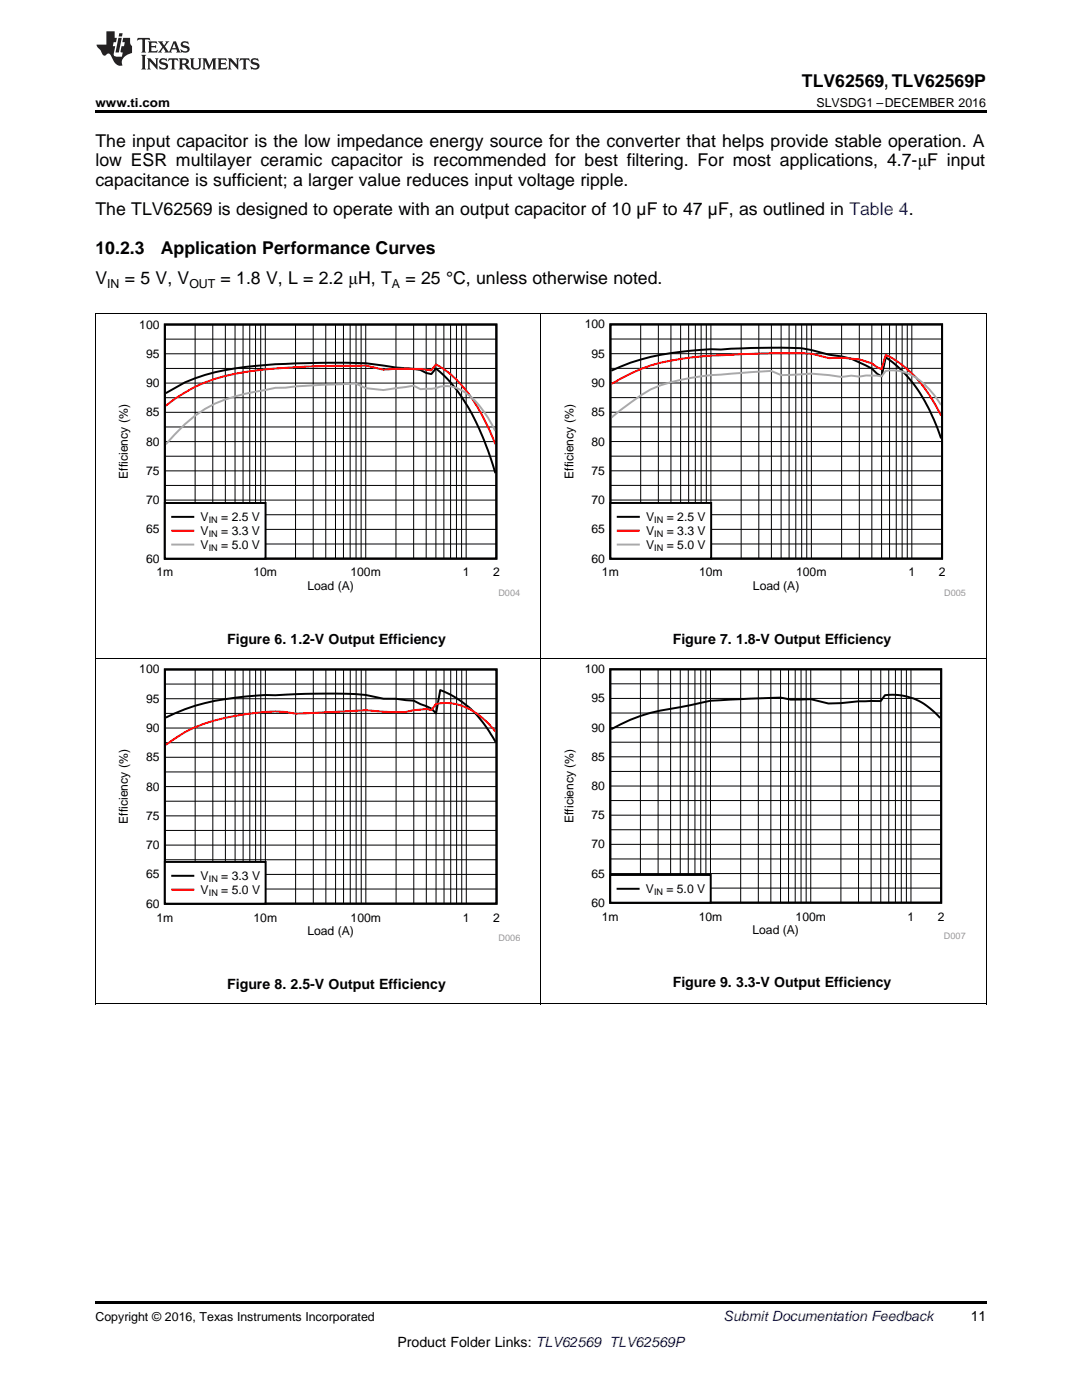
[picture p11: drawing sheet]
<svg xmlns="http://www.w3.org/2000/svg" width="216mm" height="279mm" viewBox="0 0 216 279" stroke-linecap="round" stroke-linejoin="round" font-family="sans-serif">
<path d="M19 259.7h177.8v.5h-177.8z" fill="#000"/>
<path d="M19.1 131.6v68.8M107.9 131.6v68.8M196.8 131.6v68.8M19 200.4h177.8" fill="none" stroke="#000" stroke-width=".2"/>
<path d="M23.2 132.7h80.6v55.1h-80.6z" fill-rule="evenodd" fill="#fff"/>
<path d="M32.9 133.6h66.2v46.7h-66.2zM33.1 143.2a44.4 44.4 0 0 1 17.8-4.4l4.1-.1a140.1 140.1 0 0 1 18 0l3.5 .7 2.5 .1 3.6 .3 3.5 1.6 .9 1 .8-4.7a21.2 21.2 0 0 1 11.1 10.4" fill="none" stroke="#000" stroke-width=".39"/>
<g fill="none" stroke="#000" stroke-width=".2">
<path d="M32.9 139.4h66.2M32.9 136.5h66.2M38.9 133.6v46.8M42.5 133.6v46.8M45 133.6v46.8M46.9 133.6v46.8M48.5 133.6v46.8M49.8 133.6v46.8M51 133.6v46.8M52 133.6v46.8M53 133.6v46.8M59 133.6v46.8"/>
<path d="M62.5 133.6v46.8M65 133.6v46.8M67 133.6v46.8M68.6 133.6v46.8M69.9 133.6v46.8M71.1 133.6v46.8M72.1 133.6v46.8M73 133.6v46.8M79 133.6v46.8M82.6 133.6v46.8M85.1 133.6v46.8M87 133.6v46.8"/>
<path d="M88.6 133.6v46.8M89.9 133.6v46.8M91.1 133.6v46.8M92.1 133.6v46.8M93 133.6v46.8M32.9 159.9h66.2M32.9 157h66.2M32.9 154.1h66.2M32.9 151.1h66.2M32.9 148.2h66.2M32.9 145.3h66.2M32.9 142.4h66.2"/>
<path d="M32.9 177.4h66.2M32.9 174.5h66.2M32.9 171.6h66.2M32.9 168.7h66.2M32.9 165.7h66.2M32.9 162.8h66.2"/>
</g>
<path d="M98.9 146a15.2 15.2 0 0 0-7.8-5.5l-1.8-.2-2.3 .2-.9 1.2-1-.2-2.5 .2-1.6 .4-4.5-.1-3.5-.3-14 .7a32.4 32.4 0 0 0-12.1 .5 29.6 29.6 0 0 0-13.8 5.7" fill="none" stroke="#f00" stroke-width=".39"/>
<path d="M32.9 172h20.1v8.3h-20.1z" fill-rule="evenodd" fill="#fff"/>
<path d="M32.9 172h20.1v8.3h-20.1zM34.4 174.8h4.2" fill="none" stroke="#000" stroke-width=".39"/>
<path d="M34.4 177.5h4.2" fill="none" stroke="#f00" stroke-width=".39"/>
<path d="M112.1 132.7h80.6v54.7h-80.6z" fill-rule="evenodd" fill="#fff"/>
<path d="M121.8 133.6h66v46.6h-66zM187.6 143.3a12.4 12.4 0 0 0-11-4.6l-.9 1.2-4.4 .1-3.5 .3-2.5 .1-3.5-.9-4 .1-2-.4-10 .4a25.1 25.1 0 0 0-8 1.1l-2 .4a35.5 35.5 0 0 0-13.8 4.4" fill="none" stroke="#000" stroke-width=".39"/>
<g fill="none" stroke="#000" stroke-width=".2">
<path d="M121.8 139.4h66M121.8 136.5h66M127.8 133.6v46.6M131.3 133.6v46.6M133.8 133.6v46.6M135.7 133.6v46.6M137.3 133.6v46.6M138.7 133.6v46.6M139.8 133.6v46.6M140.9 133.6v46.6M141.8 133.6v46.6M147.8 133.6v46.6"/>
<path d="M151.3 133.6v46.6M153.8 133.6v46.6M155.7 133.6v46.6M157.3 133.6v46.6M158.7 133.6v46.6M159.8 133.6v46.6M160.9 133.6v46.6M161.8 133.6v46.6M167.8 133.6v46.6M171.3 133.6v46.6M173.8 133.6v46.6M175.7 133.6v46.6"/>
<path d="M177.3 133.6v46.6M178.7 133.6v46.6M179.8 133.6v46.6M180.9 133.6v46.6M181.8 133.6v46.6M121.8 159.8h66M121.8 156.9h66M121.8 154h66M121.8 151h66M121.8 148.1h66M121.8 145.2h66M121.8 142.3h66"/>
<path d="M121.8 177.2h66M121.8 174.3h66M121.8 171.4h66M121.8 168.5h66M121.8 165.6h66M121.8 162.7h66"/>
</g>
<path d="M121.8 174.6h20v5.5h-20z" fill-rule="evenodd" fill="#fff"/>
<path d="M121.8 174.6h20v5.6h-20zM123.2 177.4h4.2" fill="none" stroke="#000" stroke-width=".39"/>
<path d="M19.1 62.7v68.9M107.9 62.7v68.9M196.8 62.7v68.9M19 131.5h177.8" fill="none" stroke="#000" stroke-width=".2"/>
<path d="M23.2 63.8h80.6v55.1h-80.6z" fill-rule="evenodd" fill="#fff"/>
<path d="M32.9 64.8h66.1v46.7h-66.1zM33.1 78.5a35.3 35.3 0 0 1 15.8-5.3 190.8 190.8 0 0 1 24.1-.7l6 .9 4.9 .4 1.1 .6 1.1 .3 .9-1.2a33.4 33.4 0 0 1 8.9 12.8l1.5 3.6 1.4 4.5" fill="none" stroke="#000" stroke-width=".39"/>
<g fill="none" stroke="#000" stroke-width=".2">
<path d="M32.9 79.4h66.2M32.9 76.5h66.2M32.9 73.5h66.2M32.9 70.6h66.2M32.9 67.7h66.2M38.9 64.8v46.7M42.5 64.8v46.7M45 64.8v46.7M46.9 64.8v46.7M48.5 64.8v46.7M49.8 64.8v46.7M51 64.8v46.7"/>
<path d="M52 64.8v46.7M52.9 64.8v46.7M59 64.8v46.7M62.5 64.8v46.7M65 64.8v46.7M66.9 64.8v46.7M68.5 64.8v46.7M69.9 64.8v46.7M71 64.8v46.7M72.1 64.8v46.7M73 64.8v46.7M79 64.8v46.7"/>
<path d="M82.5 64.8v46.7M85 64.8v46.7M87 64.8v46.7M88.6 64.8v46.7M89.9 64.8v46.7M91.1 64.8v46.7M92.1 64.8v46.7M93 64.8v46.7M32.9 99.8h66.2M32.9 96.9h66.2M32.9 94h66.2M32.9 91h66.2"/>
<path d="M32.9 88.1h66.2M32.9 85.2h66.2M32.9 82.3h66.2M32.9 108.6h66.2M32.9 105.7h66.2M32.9 102.7h66.2"/>
</g>
<path d="M33.1 81a30.9 30.9 0 0 1 15.8-6.8 171.2 171.2 0 0 1 24.1-1.2l3.5 .8a55.9 55.9 0 0 1 9.6 .1l.9-1.2a23.9 23.9 0 0 1 8.9 9.7l1.5 2.8 1.4 3.5" fill="none" stroke="#f00" stroke-width=".39"/>
<path d="M98.8 86a20.7 20.7 0 0 0-5.8-7.5 6.2 6.2 0 0 0-6-1l-3.1 .2-1.4-.7-6 .8-3.5-.3-2-1-16.1 .9-2 .4a34 34 0 0 0-12 3.8 32.9 32.9 0 0 0-7.8 7.1" fill="none" stroke="#aaa" stroke-width=".39"/>
<path d="M32.9 100.4h20.1v11.1h-20.1z" fill-rule="evenodd" fill="#fff"/>
<path d="M32.9 100.4h20.1v11.1h-20.1zM34.4 103.2h4.2" fill="none" stroke="#000" stroke-width=".39"/>
<path d="M34.4 105.9h4.2" fill="none" stroke="#f00" stroke-width=".39"/>
<path d="M34.4 108.7h4.2" fill="none" stroke="#aaa" stroke-width=".39"/>
<path d="M112.1 63.8h80.6v55.1h-80.6z" fill-rule="evenodd" fill="#fff"/>
<path d="M121.8 64.7h66.2v46.8h-66.2zM122 74a50.2 50.2 0 0 1 21.9-4.2 157.3 157.3 0 0 1 16-.3l2 .4 3.5 .9a15.6 15.6 0 0 1 7.4 2.2l1.2 .6 1 1 .9 .5 .8-3.8a28.6 28.6 0 0 1 10.1 13.6l1 2.6" fill="none" stroke="#000" stroke-width=".39"/>
<g fill="none" stroke="#000" stroke-width=".2">
<path d="M121.8 79.4h66.2M121.8 76.4h66.2M121.8 73.5h66.2M121.8 70.6h66.2M121.8 67.7h66.2M127.8 64.7v46.8M131.4 64.7v46.8M133.9 64.7v46.8M135.8 64.7v46.8M137.4 64.7v46.8M138.7 64.7v46.8M139.9 64.7v46.8"/>
<path d="M140.9 64.7v46.8M141.9 64.7v46.8M147.9 64.7v46.8M151.4 64.7v46.8M153.9 64.7v46.8M155.9 64.7v46.8M157.5 64.7v46.8M158.8 64.7v46.8M160 64.7v46.8M161 64.7v46.8M161.9 64.7v46.8M167.9 64.7v46.8"/>
<path d="M171.5 64.7v46.8M174 64.7v46.8M175.9 64.7v46.8M177.5 64.7v46.8M178.8 64.7v46.8M180 64.7v46.8M181 64.7v46.8M181.9 64.7v46.8M121.8 99.8h66.2M121.8 96.9h66.2M121.8 94h66.2M121.8 91h66.2"/>
<path d="M121.8 88.1h66.2M121.8 85.2h66.2M121.8 82.3h66.2M121.8 108.6h66.2M121.8 105.6h66.2M121.8 102.7h66.2"/>
</g>
<path d="M122 76.6a34.2 34.2 0 0 1 15.8-5.3l6.1-.4a184 184 0 0 1 18-.3l3.5 .9a22.2 22.2 0 0 1 7.4 .6l1.2 .4 1 .8 .9 .4 .8-2.9a24.8 24.8 0 0 1 10.8 11.7l.3 .4" fill="none" stroke="#f00" stroke-width=".39"/>
<path d="M187.8 80.8a16.1 16.1 0 0 0-6.3-6.1 7.8 7.8 0 0 0-4.8-.7l-.8 1.1a13.8 13.8 0 0 0-4.4 .1l-1.6-.2-2 .2a29.6 29.6 0 0 0-10-.4l-2 .1-2-.9-10 .8a42.3 42.3 0 0 0-14.1 2.9 61.5 61.5 0 0 0-7.8 5.6" fill="none" stroke="#aaa" stroke-width=".39"/>
<path d="M121.8 100.4h20.1v11.1h-20.1z" fill-rule="evenodd" fill="#fff"/>
<path d="M121.8 100.4h20.1v11.1h-20.1zM123.3 103.1h4.2" fill="none" stroke="#000" stroke-width=".39"/>
<path d="M123.3 105.9h4.2" fill="none" stroke="#f00" stroke-width=".39"/>
<path d="M123.3 108.7h4.2" fill="none" stroke="#aaa" stroke-width=".39"/>
<path d="M19 62.6h177.8" fill="none" stroke="#000" stroke-width=".2"/>
<path d="M19 22h177.8v.5h-177.8z" fill="#000"/>
<g fill="#231f20">
<path d="M27.5 7.6l-.1 .5 .4-.2h.6v.1v2.1l-.2 .4h1l-.3-.4v-2.1l.1-.1h.5l.5 .2-.2-.5zM29.5 8.3l.2 .3v1.5l-.2 .4h1.8l.2-.6a1.04 1.04 0 0 1-1.3 .2v-.7h.6l.3 .2v-.6l-.3 .2h-.6v-.6l.8-.1 .4 .3-.2-.5zM31.5 8.3l.9 1.1-.9 1.1h.8l-.2-.2 .5-.7 .4 .7-.2 .2h1.5l-.1-.2 .1-.4h.9l.1 .4-.2 .2h1l-.3-.3-.7-1.9h-.5l-.9 2-.8-1 .9-1h-.8l.1 .3-.3 .5-.4-.6 .2-.2zM34.7 8.6l.4 1h-.7zM36.3 8.4a.63 .63 0 0 0-.2 .7 .63 .63 0 0 0 .6 .4l.6 .2 .1 .2a.75 .75 0 0 1-.7 .4 .75 .75 0 0 1-.6-.5l.1 .7 .1-.1a1.11 1.11 0 0 0 1.5-.6 1.13 1.13 0 0 0-1.2-.8l-.1-.4a1.04 1.04 0 0 1 1.2 .2l-.2-.5-.1 .1-.5-.2zM28.2 10.9l.2 .4v2.2l-.2 .4h1l-.3-.4v-2.2l.3-.4zM29.3 11.6l.3 .4v1.5l-.3 .4h.8l-.2-.4v-1.3l1.5 1.7v-1.9l.2-.4h-.7l.2 .4v.9l-1.1-1.3zM32 11.8a.62 .62 0 0 0-.2 .7 .62 .62 0 0 0 .6 .4l.6 .1 .1 .3a.76 .76 0 0 1-.7 .3 .76 .76 0 0 1-.6-.4l.1 .7 .1-.1a1.11 1.11 0 0 0 1.5-.6 1.13 1.13 0 0 0-1.2-.8l-.1-.4a1.04 1.04 0 0 1 1.2 .2l-.2-.6-.1 .1-.5-.1zM33.7 11.6l-.2 .6a.61 .61 0 0 1 .8-.3v1.6l-.2 .4h.9l-.2-.4v-1.6a.63 .63 0 0 1 .8 .3l-.2-.6zM35.6 11.6l.3 .4v1.5l-.3 .4h1l-.2-.2v-.8l.5 .2a.76 .76 0 0 0 1.2 .7l-1-1a.58 .58 0 0 0 .6-.5 .58 .58 0 0 0-.5-.6zM36.4 11.9h.1a.45 .45 0 0 1 .5 .1 .45 .45 0 0 1 .1 .5l-.7 .2zM37.9 11.6l.2 .2a2.17 2.17 0 0 0 .3 1.9 .99 .99 0 0 0 1.6-.6v-1.1l.2-.4h-.7l.2 .2a1.92 1.92 0 0 1-.2 1.8 .6 .6 0 0 1-.9-.5v-1.1l.2-.4zM40.4 11.6l.2 .4v1.5l-.2 .4h.7l-.2-.4v-1.4l.8 1.8 .8-1.8v1.4l-.2 .4h.9l-.2-.4v-1.5l.2-.4h-.8l-.6 1.5-.6-1.5zM43.4 11.6l.2 .4v1.5l-.2 .4h1.8l.2-.6a1.04 1.04 0 0 1-1.3 .1v-.6h.5l.4 .2v-.6l-.4 .2h-.5v-.7h.8l.3 .3-.1-.6zM45.5 11.6l.2 .4v1.5l-.2 .4h.7l-.2-.4v-1.3l1.5 1.7v-1.9l.2-.4h-.7l.2 .4v.9l-1.1-1.3zM47.9 11.6l-.1 .6a.61 .61 0 0 1 .8-.3v1.6l-.3 .4h1l-.3-.4 .1-1.6a.63 .63 0 0 1 .7 .3l-.1-.6zM50.2 11.8a.62 .62 0 0 0-.2 .7 .62 .62 0 0 0 .6 .4l.6 .1 .2 .3a.76 .76 0 0 1-.8 .3 .76 .76 0 0 1-.6-.4l.1 .7 .2-.1a1.11 1.11 0 0 0 1.5-.6 1.13 1.13 0 0 0-1.3-.8l-.1-.4a1.04 1.04 0 0 1 1.2 .2l-.1-.6-.2 .1-.5-.1z"/>
<path d="M21.2 6.3v2.6h-1.9l.1 .4 .7 .9a.91 .91 0 0 0 1 .8 .56 .56 0 0 1 .5-.3 .56 .56 0 0 1 .5 .3l.4 .8a1.53 1.53 0 0 0 1.9 1.2 1.54 1.54 0 0 1 1-2.1l.9-.3v-1.4a1.52 1.52 0 0 1-.3-1.6h-1.4l-.2 .8h.5l-.2 .8h-.4l-.2 1v.2l.4 .1-.2 .8a1.93 1.93 0 0 1-1.6-.3l.3-1.8h-.5l.2-.8h.4l.2-.8h-.4v-1.3zM23.6 7.6l-.6 2.9h.7l.6-2.9zM23.8 6.6l-.1 .7h.6l.2-.7z"/>
</g>
<g font-size="3.5">
<text x="160" y="17.3">TLV62569, TLV62569P</text>
<text x="19" y="29.3">The input capacitor is the low impedance energy source for the converter that helps provide stable operation. A</text>
<text x="19" y="33.2">low ESR multilayer ceramic capacitor is recommended for best filtering. For most applications, 4.7-μF input</text>
<text x="19" y="37">capacitance is sufficient; a larger value reduces input voltage ripple.</text>
<text x="19" y="43">The TLV62569 is designed to operate with an output capacitor of 10 µF to 47 µF, as outlined in Table 4.</text>
<text x="19" y="50.7">10.2.3</text>
<text x="32.1" y="50.7">Application Performance Curves</text>
<text x="19" y="56.7">V</text>
<text x="24.9" y="56.7">= 5 V, V</text>
<text x="44" y="56.7">= 1.8 V, L = 2.2 μH, T</text>
<text x="80.9" y="56.7">= 25 °C, unless otherwise noted.</text>
</g>
<g font-size="2.8">
<text x="45.3" y="128.5">Figure 6. 1.2-V Output Efficiency</text>
<text x="134.2" y="128.5">Figure 7. 1.8-V Output Efficiency</text>
<text x="45.3" y="197.4">Figure 8. 2.5-V Output Efficiency</text>
<text x="134.2" y="197">Figure 9. 3.3-V Output Efficiency</text>
<text x="193.7" y="263.6">11</text>
<text x="79.3" y="268.9">Product Folder Links: TLV62569 TLV62569P</text>
</g>
<text font-size="2.8" fill="#0000c8" x="144.4" y="263.6">Submit Documentation Feedback</text>
<g font-size="2.5">
<text x="19" y="21.4">www.ti.com</text>
<text x="162.9" y="21.4">SLVSDG1 –DECEMBER 2016</text>
<text x="21.4" y="57.4">IN</text>
<text x="37.8" y="57.4">OUT</text>
<text x="78.2" y="57.4">A</text>
<text x="19" y="263.6">Copyright © 2016, Texas Instruments Incorporated</text>
</g>
<g font-size="2.4">
<text x="27.8" y="65.6">100</text>
<text x="116.7" y="65.5">100</text>
<text x="29.1" y="71.4">95</text>
<text x="118" y="71.4">95</text>
<text x="29.1" y="77.2">90</text>
<text x="118" y="77.2">90</text>
<text x="29.1" y="83.1">85</text>
<text x="118" y="83.1">85</text>
<text x="29.1" y="88.9">80</text>
<text x="118" y="88.9">80</text>
<text x="25.5" y="95.5" transform="rotate(-90 25.5 95.5)">Efficiency (%)</text>
<text x="29.1" y="94.8">75</text>
<text x="114.4" y="95.5" transform="rotate(-90 114.4 95.5)">Efficiency (%)</text>
<text x="118" y="94.8">75</text>
<text x="29.1" y="100.6">70</text>
<text x="118" y="100.6">70</text>
<text x="29.1" y="106.4">65</text>
<text x="40" y="104">V</text>
<text x="40" y="106.8">V</text>
<text x="44.1" y="104">= 2.5 V</text>
<text x="44.1" y="106.8">= 3.3 V</text>
<text x="118" y="106.4">65</text>
<text x="128.9" y="104">V</text>
<text x="128.9" y="106.8">V</text>
<text x="133.1" y="104">= 2.5 V</text>
<text x="133.1" y="106.8">= 3.3 V</text>
<text x="29.1" y="112.3">60</text>
<text x="40" y="109.5">V</text>
<text x="44.1" y="109.5">= 5.0 V</text>
<text x="118" y="112.3">60</text>
<text x="128.9" y="109.5">V</text>
<text x="133.1" y="109.5">= 5.0 V</text>
<text x="31.2" y="115">1m</text>
<text x="50.6" y="115">10m</text>
<text x="61.3" y="117.8">Load (A)</text>
<text x="69.9" y="115">100m</text>
<text x="92.3" y="115">1</text>
<text x="98.4" y="115">2</text>
<text x="120.1" y="115">1m</text>
<text x="139.5" y="115">10m</text>
<text x="150.2" y="117.8">Load (A)</text>
<text x="158.9" y="115">100m</text>
<text x="181.3" y="115">1</text>
<text x="187.3" y="115">2</text>
<text x="27.8" y="134.4">100</text>
<text x="116.7" y="134.4">100</text>
<text x="29.1" y="140.2">95</text>
<text x="118" y="140.2">95</text>
<text x="29.1" y="146.1">90</text>
<text x="118" y="146">90</text>
<text x="29.1" y="151.9">85</text>
<text x="118" y="151.8">85</text>
<text x="29.1" y="157.8">80</text>
<text x="118" y="157.7">80</text>
<text x="25.5" y="164.4" transform="rotate(-90 25.5 164.4)">Efficiency (%)</text>
<text x="29.1" y="163.6">75</text>
<text x="114.4" y="164.3" transform="rotate(-90 114.4 164.3)">Efficiency (%)</text>
<text x="118" y="163.5">75</text>
<text x="29.1" y="169.5">70</text>
<text x="118" y="169.3">70</text>
<text x="29.1" y="175.3">65</text>
<text x="40" y="175.6">V</text>
<text x="40" y="178.4">V</text>
<text x="44.2" y="175.6">= 3.3 V</text>
<text x="44.2" y="178.4">= 5.0 V</text>
<text x="118" y="175.1">65</text>
<text x="128.9" y="178.2">V</text>
<text x="133" y="178.2">= 5.0 V</text>
<text x="29.1" y="181.1">60</text>
<text x="31.2" y="183.9">1m</text>
<text x="50.6" y="183.9">10m</text>
<text x="70" y="183.9">100m</text>
<text x="92.4" y="183.9">1</text>
<text x="98.4" y="183.9">2</text>
<text x="118" y="180.9">60</text>
<text x="120.1" y="183.7">1m</text>
<text x="139.4" y="183.7">10m</text>
<text x="158.8" y="183.7">100m</text>
<text x="181.1" y="183.7">1</text>
<text x="187.1" y="183.7">2</text>
<text x="61.3" y="186.7">Load (A)</text>
<text x="150.2" y="186.5">Load (A)</text>
</g>
<g font-size="1.8">
<text x="41.7" y="104.4">IN</text>
<text x="41.7" y="107.2">IN</text>
<text x="130.6" y="104.4">IN</text>
<text x="130.6" y="107.2">IN</text>
<text x="41.7" y="110">IN</text>
<text x="130.6" y="110">IN</text>
<text x="41.7" y="176.1">IN</text>
<text x="41.7" y="178.8">IN</text>
<text x="130.5" y="178.7">IN</text>
</g>
<g font-size="1.8" fill="#999">
<text x="99.5" y="118.9">D004</text>
<text x="188.4" y="118.9">D005</text>
<text x="99.5" y="187.7">D006</text>
<text x="188.4" y="187.4">D007</text>
</g>
</svg>
